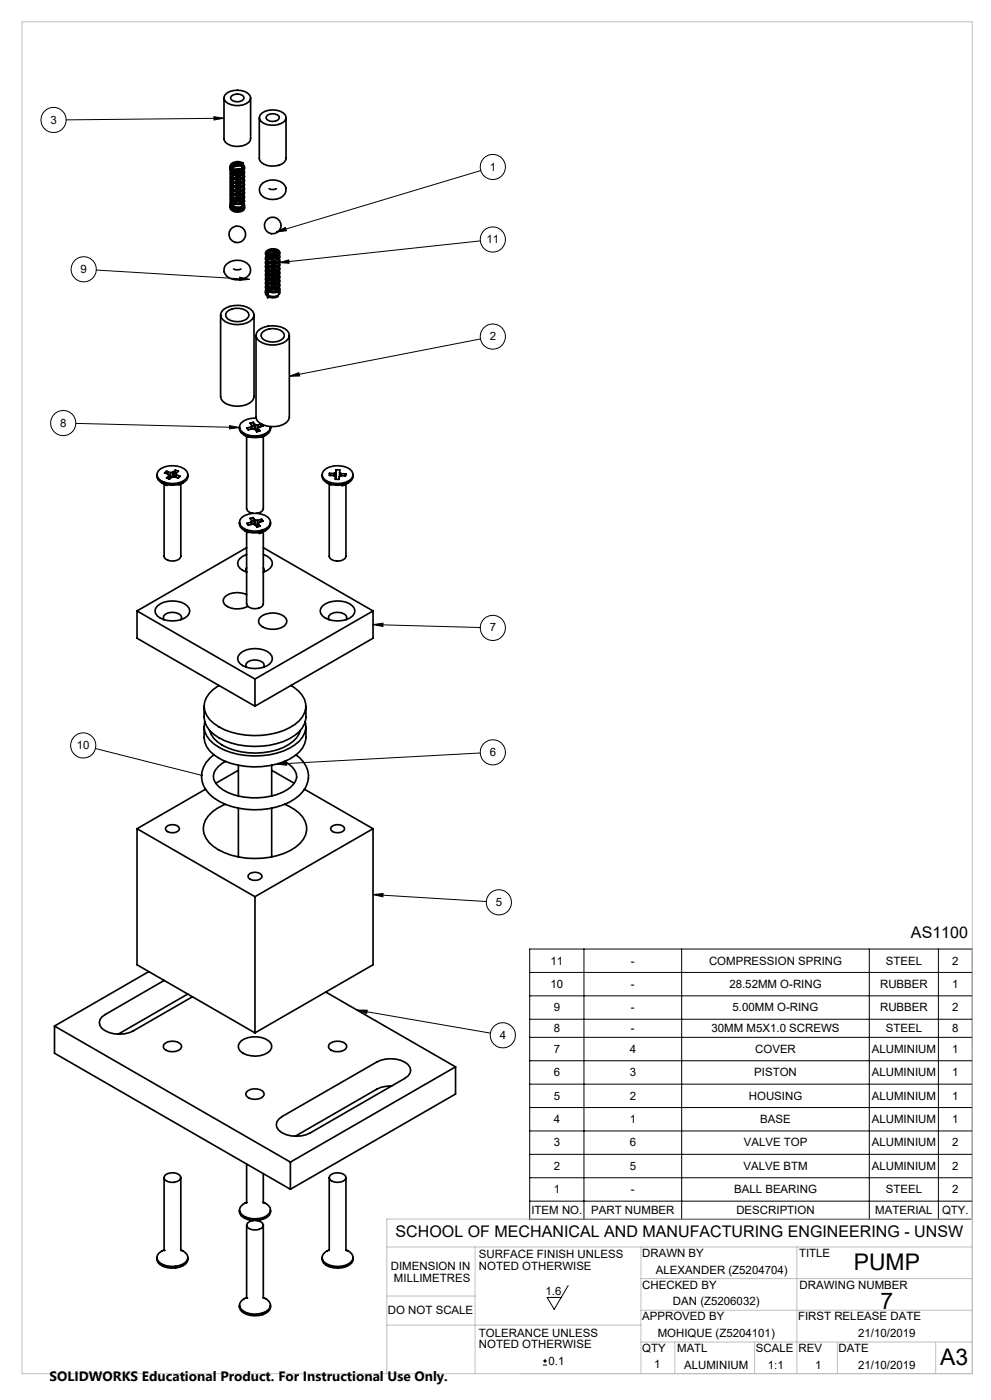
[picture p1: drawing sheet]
<svg xmlns="http://www.w3.org/2000/svg" width="297mm" height="420mm" viewBox="0 0 297 420" stroke-linecap="round" stroke-linejoin="round" font-family="sans-serif">
<g fill="none" stroke="#000" stroke-width=".3">
<path d="M64.1 35l3 .5-3 .5zM67.1 35.5l-47.3 .5M144.1 51.2l-61.3 18.4M82.8 69.6l2.7-1.4 .3 1zM83.6 78.8l2.9-.8 .1 1zM144 72.3l-60.4 6.5M28.9 81l45.9 2.8M71.8 83.1l3 .7-3 .3zM86.7 112.9l2.9-1.1 .2 1zM144 101.7l-57.3 11.2M22.7 127l49.1 1.3M68.8 127.7l3 .6-3 .4z"/>
<path d="M111.8 187.4l3-.4v.9zM111.8 187.4l32.1 .9M28.6 224.6l31.9 8M82.9 229.2l3-.7v1.1zM143.9 225.9l-61 3.3M111.8 268.4l3-.3v.9zM111.8 268.4l34 2.1M158.7 284.7h132.7v81.1h-132.7zM158.7 291.7h132.7M158.7 298.7h132.7M175 284.7v81.1M204.3 284.7v81.1"/>
<path d="M260.5 284.7v81.1M281.2 284.7v81.1M107 303l40 6.9M107 303l3.1 .1-.2 .9zM158.7 305.8h132.7M158.7 311.2h132.7M158.7 318.2h132.7M158.7 325.2h132.7M158.7 332.3h132.7M158.7 339.3h132.7M158.7 346.3h132.7M158.7 353.3h132.7"/>
<path d="M158.7 360.3h132.7M170.3 385.7l-4.2 7.1-2.1-3.6h4.2M162.7 409.5h1.2M162.7 408.3h1.2M163.3 407.7v1.2"/>
<circle cx="16" cy="36" r="3.8"/>
<circle cx="147.7" cy="50.1" r="3.8"/>
<circle cx="147.7" cy="71.9" r="3.8"/>
<circle cx="25.1" cy="80.8" r="3.8"/>
<circle cx="147.7" cy="101" r="3.8"/>
<circle cx="18.9" cy="126.9" r="3.8"/>
<circle cx="147.7" cy="188.4" r="3.8"/>
<circle cx="24.9" cy="223.6" r="3.8"/>
<circle cx="147.7" cy="225.7" r="3.8"/>
<circle cx="149.5" cy="270.7" r="3.8"/>
<circle cx="150.7" cy="310.6" r="3.8"/>
</g>
<g fill="none" stroke="#c0c0c0" stroke-width=".3">
<path d="M6.6 6.5h284.8v405.6h-284.8zM115.9 374.1h175.5M142.4 374.1v38M192.1 374.1v38M238.8 374.1v38M291.4 365.7h-175.5v46.4M115.9 397.5h76.2M115.9 388.8h26.5M192.1 393.1h99.3M192.1 383.6h99.3M192.1 402.6h99.3M202.2 402.6v9.5"/>
<path d="M226.2 402.6v9.5M251 402.7v9.4M280.4 402.7v9.4"/>
</g>
<path d="M64.1 35l3 .5-3 .5zM82.8 69.6l2.7-1.4 .3 1zM83.6 78.8l2.9-.8 .1 1zM71.8 83.1l3 .7-3 .3zM86.7 112.9l2.9-1.1 .2 1zM68.8 127.7l3 .6-3 .4zM111.8 187.4l3-.4v.9zM82.9 229.2l3-.7v1.1zM60.3 232.3l-.2 .4 .5 .2 .2-.2-.3-.1 .3 .1-.1-.3zM107 303l3.1 .1-.2 .9zM111.8 268.4l3-.3v.9z" fill="#000"/>
<g fill="none" stroke="#000" stroke-width=".5">
<path d="M67.1 29.4v12.2a3.7 3.7 0 0 0 4.5 2.3 3.4 3.4 0 0 0 3.5-2.3v-12.2M67.4 28.5a5.5 5.5 0 0 1 7.5 .1 1.72 1.72 0 0 1-1.1 2.5 5.8 5.8 0 0 1-6.2-.6l-.4-.7-.1-.6zM69.3 28.9a2.73 2.73 0 0 1 3.7 0l.1 .5a2.32 2.32 0 0 1-4-.1zM77.7 35.3v12.2a3.8 3.8 0 0 0 4.6 2.3 3.3 3.3 0 0 0 3.4-2.3v-12.2M78.6 33.8a5.7 5.7 0 0 1 6.8 .6 1.72 1.72 0 0 1-.9 2.6 6 6 0 0 1-6.2-.5 1.6 1.6 0 0 1 .3-2.7zM79.8 34.9a2.78 2.78 0 0 1 3.7-.1l.2 .4a2.32 2.32 0 0 1-4 .2zM69 50.1a1.25 1.25 0 0 0 1 1.5 2.35 2.35 0 0 0 3.3-1v-.2M69 50.7a1.97 1.97 0 0 0 2.5 2.1 1.64 1.64 0 0 0 1.8-1.1l-.2-.5M69.1 59a1.33 1.33 0 0 0 .9 2 2.35 2.35 0 0 0 3.3-.7l-.3-.7M69.1 57.8a1.58 1.58 0 0 0 1.6 2.2 1.83 1.83 0 0 0 2.6-.9l-.3-.7M69.1 56.6a1.58 1.58 0 0 0 1.6 2.2 1.86 1.86 0 0 0 2.6-.9l-.3-.7M69.1 55.4a1.32 1.32 0 0 0 .9 1.9 2.35 2.35 0 0 0 3.3-.7l-.3-.6"/>
<path d="M69.1 54.1a1.33 1.33 0 0 0 .9 2 2.35 2.35 0 0 0 3.3-.7l-.3-.6M69.1 52.9a1.58 1.58 0 0 0 1.6 2.2 1.83 1.83 0 0 0 2.6-.9l-.3-.7M69.1 51.7a1.32 1.32 0 0 0 .9 2 2.35 2.35 0 0 0 3.3-.7l-.3-.7M69.3 51.1a2.21 2.21 0 0 0 3.6 .5l-.1-.2M69.4 59.4a1.39 1.39 0 0 0 1.7 1.5 1.5 1.5 0 0 0 1.8-.7l-.3-.4M69.4 58.2l-.1 .2a2.14 2.14 0 0 0 3.6 .6l-.3-.4M69.4 56.9a.9 .9 0 0 0 .5 1.2 2.16 2.16 0 0 0 3-.4l-.3-.3M69.4 55.7a1.39 1.39 0 0 0 1.7 1.5 1.5 1.5 0 0 0 1.8-.7l-.3-.4M69.4 54.5a1.42 1.42 0 0 0 1.7 1.5 1.57 1.57 0 0 0 1.8-.7l-.3-.4M69.4 53.3l-.1 .2a2.25 2.25 0 0 0 3.6 .8l-.3-.6M69.4 52a.9 .9 0 0 0 .5 1.2 2.2 2.2 0 0 0 3-.3l-.3-.4M69.5 51.3h-.1"/>
<path d="M69.8 58.4l-.4 .3M69.8 57.2l-.4 .3M69.8 56l-.4 .3M69.8 54.7l-.4 .4M69.8 53.5l-.4 .3M69.8 52.3l-.4 .3M69.8 59.6l-.4 .4M69.8 51.5l-.2 .2M70.2 58.6l-.6 .4M70.2 57.4l-.6 .4M70.2 56.2l-.6 .4M70.2 54.9l-.6 .5"/>
<path d="M70.2 53.7l-.6 .4M70.2 52.5l-.6 .4M70.2 59.8l-.6 .5M70.2 58.2l1.3-.2 1.1 .2M70.2 57l1.3-.3 1.1 .3M70.2 55.8l1.3-.3 1.1 .3M70.2 54.6l1.3-.3 1.1 .3M70.2 53.3l1.3-.2 1.1 .2M70.2 52.1l1.3-.2 1.1 .2M72.4 50.8l-.9-.2-1.2 .3M72.5 49.2a2.35 2.35 0 0 0-3.2 .7 2.18 2.18 0 0 0 3.6 .4v-.2a2.36 2.36 0 0 0-3.5 0l1.5-.7 1.7 .2M72.5 50l.3 .4"/>
<path d="M72.6 59.4l-1.1-.2-1.3 .3M72.6 49.7v.3a2.86 2.86 0 0 0-3 .5M72.8 48.9a2.69 2.69 0 0 0-3.9 1 2.5 2.5 0 0 0 3.9 1.1 .96 .96 0 0 0 .5-1 .96 .96 0 0 0-.7-.8M78.2 55.4a4.8 4.8 0 0 1 7.2 .3 2.73 2.73 0 0 1-2.4 4 4.4 4.4 0 0 1-5.1-1.9l-.2-.8zM80.6 56.6a2.51 2.51 0 0 0 2.2 0M68.1 79.1a4.6 4.6 0 0 1 6.9 1.1 2.99 2.99 0 0 1-3.2 3.7 3.8 3.8 0 0 1-4.7-2.6l.4-1.6zM69 62a1.88 1.88 0 0 0 2.5 1.6 1.37 1.37 0 0 0 1.8-1.4M69 61.4a1.23 1.23 0 0 0 1 1.6 2.35 2.35 0 0 0 3.3-1l-.1-.2M69.1 60.3a1.32 1.32 0 0 0 .9 1.9 2.35 2.35 0 0 0 3.3-.7l-.3-.6M69.3 61.8a2.15 2.15 0 0 0 3.5 .4M69.4 60.6a1.39 1.39 0 0 0 1.7 1.5 1.5 1.5 0 0 0 1.8-.7l-.3-.4M69.4 61.9v.1"/>
<path d="M69.6 60.8l-.3 .1M70 61l-.5 .4M70 60.6l1.5-.3 1.1 .4M70.6 61.2l-.9 .4M72.1 61.3l.7 .4M72.6 61.5l-.1 .4M79.7 77a1.66 1.66 0 0 0 1.8 2.2 1.84 1.84 0 0 0 2.4-1l-.3-.6M79.7 78.2a1.63 1.63 0 0 0 1.8 2.3 1.91 1.91 0 0 0 2.4-1.1l-.3-.6M79.7 79.4a1.65 1.65 0 0 0 1.8 2.3 1.88 1.88 0 0 0 2.4-1.1l-.3-.5M80 77.3l-.1 .2a2.16 2.16 0 0 0 3.3 1.1l.3-.4-.3-.4M80 78.5l-.1 .2a2.15 2.15 0 0 0 3.6 .7l-.3-.4M80 79.8a1.71 1.71 0 0 0 2.4 1.5l1-.3 .1-.4-.3-.3"/>
<path d="M80.2 76.5h-.1M80.2 76.7a2.84 2.84 0 0 0 3.7-.5v-.4a2.52 2.52 0 0 0-3.9-.6 1.09 1.09 0 0 0 .2 1.9l.6 .3a3.2 3.2 0 0 0 2.6-.3M80.4 75.4a2.44 2.44 0 0 1 3.1 .4 2.18 2.18 0 0 1-3.1 .6l-.2 .2-.3-.6zM80.4 77.2l-.2 .3M80.4 77.6l-.4 .3M80.4 78.8l-.4 .3M80.8 77.8l-.6 .4M80.8 79l-.6 .4M80.8 78.6a3 3 0 0 1 2.4 0M80.8 79.9a3 3 0 0 1 2.4 0M83 76.5l-.8-.2-1.3 .3M83 77.3l.2 .1"/>
<path d="M83.4 76.2a3.3 3.3 0 0 0-3 .2M83.5 76.1a2.38 2.38 0 0 0-3.5 .2M83.8 76.6a.82 .82 0 0 1-.5 1.2 3.2 3.2 0 0 1-3.1-.3M66.1 94.5v24.5a3.1 3.1 0 0 0 2.7 2.5 6.9 6.9 0 0 0 6.9-1.3l.4-1.2v-24.5M66.9 92.9a7 7 0 0 1 8.8 .5 2 2 0 0 1-.8 3 7.3 7.3 0 0 1-8.1-.5 1.89 1.89 0 0 1 .1-3zM68 93.6a4.8 4.8 0 0 1 6.4 .2l.2 .6a2.47 2.47 0 0 1-2.5 2 4.4 4.4 0 0 1-4.4-1.5l-.1-.7zM70 80.7a2.52 2.52 0 0 0 2.2 0M77.3 99.3a7.2 7.2 0 0 1 8.8 0 1.93 1.93 0 0 1-.3 3 6.9 6.9 0 0 1-8.8-.7l-.3-.8 .1-.8zM78.9 99.4a4.7 4.7 0 0 1 6.3 .8 2.02 2.02 0 0 1-2 2.2 4.9 4.9 0 0 1-4.7-1.1l-.3-.6 .2-.7zM79.6 87.6a1.67 1.67 0 0 0 1.9 1.7h1.1l.8-.3M79.7 80.7a1.62 1.62 0 0 0 1.8 2.2l.6 .1a1.67 1.67 0 0 0 1.8-1.1l-.3-.6M79.7 81.9a1.63 1.63 0 0 0 1.8 2.2 1.84 1.84 0 0 0 2.4-1l-.3-.6"/>
<path d="M79.7 83.1a1.65 1.65 0 0 0 1.8 2.3 1.91 1.91 0 0 0 2.4-1.1l-.3-.6M79.7 84.3a1.62 1.62 0 0 0 1.8 2.3 1.84 1.84 0 0 0 2.4-1.1l-.3-.5M79.7 85.6a1.62 1.62 0 0 0 1.8 2.2 1.84 1.84 0 0 0 2.4-1l-.3-.6M79.7 86.8a1.21 1.21 0 0 0 .5 1.7M80 81l-.1 .2a2.17 2.17 0 0 0 3.6 .8l-.3-.5M80 82.2l-.1 .2a2.16 2.16 0 0 0 3.3 1.1l.3-.4-.3-.4M80 85.9l-.1 .2a2.16 2.16 0 0 0 3.3 1.1l.3-.5-.3-.3M80 87.1v.5l.4 .6-.2 .3M80.3 87.3l-.3 .4M80.4 80l-.4 .3M80.4 81.3l-.4 .2M80.4 82.5l-.4 .3"/>
<path d="M80.4 83.7l-.4 .3M80.4 84.9l-.4 .3M80.4 86.2l-.4 .2M80.6 87.5l-.5 .4M80.6 87.1l.3-.1a3 3 0 0 1 2.3 .2M80.8 80.3l-.6 .4M80.8 81.5l-.6 .4M80.8 82.7a1.09 1.09 0 0 0-.8 1.2 1.09 1.09 0 0 0 1.1 1h1.8l.6-.5-.3-.5M80.8 83.9a1.09 1.09 0 0 0-.8 1.3 1.09 1.09 0 0 0 1.1 .9l.7 .1 1.4-.2 .3-.5-.3-.3M80.8 85.1l-.6 .5M80.8 86.4l-.6 .4M80.8 82.3a3 3 0 0 1 2.4 0"/>
<path d="M80.8 83.5a3 3 0 0 1 2.4 0M80.8 84.8a3 3 0 0 1 2.4 0M80.8 86a3 3 0 0 1 2.4 0M82.7 86.6l.8 .3M83.2 81.1a3.3 3.3 0 0 0-2.4 0M83.2 87.6l.3 .3M83.7 87.2a.9 .9 0 0 1-.4 1.4 3.2 3.2 0 0 1-3.1-.1M76.7 100.6v24.5a2.53 2.53 0 0 0 1.9 2.3 7.6 7.6 0 0 0 7.2-.6l.6-.7 .3-.8v-24.7M71.8 128.1a2.54 2.54 0 0 0 2.1 2.8 6.6 6.6 0 0 0 6.7-1.2l.4-.7 .1-.9M73.3 130.6l1.1 .6M73.9 130.9v21.7a1.8 1.8 0 0 0 2 1.4M75.2 128.1l-1.2 .3 .4 .6 1.3-.4 .7 .2 .5 .7 1-.3-.5-.7"/>
<path d="M75.2 128.1l.1 .6M75.5 127.7l-.3 .4M75.5 127.7v1M75.9 126.7l.6 .7M75.9 126.7l-1 .2 .6 .8M75.9 126.7l.4 2.1M76.5 127.4l.7 .1M76.5 127.4l.1 1.6M76.8 125.4a6.3 6.3 0 0 0-4.6 1.6 1.88 1.88 0 0 0 .7 2.8 6.6 6.6 0 0 0 7.7-.6l.5-1.2M77.2 127.5l-.2 2M77.4 128.5l-.1 .9M78.4 127.2l-1.2 .3"/>
<path d="M78.4 127.3l-.4 .7M78.5 127.3l.4 .5-1.3 .3-.2 .4M78.9 130.9v21.7a1.98 1.98 0 0 1-2 1.4M79.6 130.6l-1.2 .6M47 142.4a2.45 2.45 0 0 0 2.1 2.8 6.8 6.8 0 0 0 6.8-1.1l.4-.8v-.9M47.5 141.2a6.5 6.5 0 0 1 8.4 .1 1.86 1.86 0 0 1-.8 2.9 6.6 6.6 0 0 1-7.7-.7l-.3-.8v-.7zM48.5 144.9l1.6 .8M49.2 145.2v21.7a2.79 2.79 0 0 0 3.9 1.2l.7-.4 .4-.8v-21.7M49.9 141.3l1.2 .5M49.9 141.3l-.6 .6 1.2 .4M49.9 141.3l.4 .9M50.5 142.3l.2 .4"/>
<path d="M50.5 142.3v.2M50.7 142.7v1M50.7 143.1l.2 .5M51.1 141.8l.1 1.6M51.8 141.7l-.7 .1M51.8 141.7v1.4M52.6 141l.9 .4-.8 .6M52.6 141l-.8 .7M52.6 141l-.5 2M52.7 142l.1 .5M52.7 142l-.1 1.1M52.8 142.5l1.2 .4-.6 .5-1.2-.4-.7 .1-.7 .6-.9-.3 .8-.7"/>
<path d="M52.8 142.5v.7M54.9 144.9l-1.2 .6M71.8 156.7a2.62 2.62 0 0 0 1.6 2.5 6.9 6.9 0 0 0 7-.6l.5-.7 .2-1.2M72.5 155.2a6.8 6.8 0 0 1 7.8 0 1.97 1.97 0 0 1 .7 2 1.97 1.97 0 0 1-1.5 1.5 6.5 6.5 0 0 1-7.5-1.2l-.2-.8 .1-.8zM73.3 159.2l1.1 .6M73.9 159.5v21.7a2.65 2.65 0 0 0 3.6 1.3l.8-.4 .5-.4 .1-.5v-21.7M75.2 156.7l-1.2 .3 .4 .6 1.3-.4 .7 .2 .6 .7M75.2 156.7l.1 .6M75.5 156.3l-.3 .4M75.5 156.3v1M75.8 155.3l-.9 .2 .6 .8M75.8 155.3l.6 .7"/>
<path d="M75.8 155.3l.5 2.1M76.4 156l.8 .1M76.4 156l.1 1.5M77.2 156.1l-.2 2M77.4 157.1l.6 .7-1 .3M77.4 157.1l-.1 .9M78.4 155.8l.5 .5-1.3 .4-.2 .4M78.4 155.8l-1.2 .3M78.4 155.8l-.4 .8M79.6 159.2l-1.9 .9M96.5 142.4a2.49 2.49 0 0 0 2 2.7 6.8 6.8 0 0 0 6.8-1l.4-.7 .1-1M97 141.2a6.4 6.4 0 0 1 8.5 .2 1.91 1.91 0 0 1-1 2.8 6.6 6.6 0 0 1-7.7-.8l-.2-.8v-.7z"/>
<path d="M98 144.9l1.2 .6M98.7 145.2v21.7a2.89 2.89 0 0 0 4.1 1l.6-.4 .3-.5v-21.8M98.7 142v.6l1.4 .1 .5 .3M98.7 142h1.5M98.7 142l.4 .6M100.2 142v.8M100.6 143v.8M100.7 141.8l-.5 .2M100.8 141l-.1 2.8v-2M100.8 141l-.1 .8M100.8 141h1v.8M101.8 141.8l.5 .3"/>
<path d="M101.8 141.8l-.1 1.2M102.2 142.7l-.5 .3-.1 .8h-1.1l.1-.8M102.3 142.1l1.3 .1M102.3 142.1l-.1 .6M103 145.5l-.6 .3M103.6 142.2v.6l-1.4-.1M103.6 142.2l-.3 .6M104.4 144.9l-1.2 .6M73.9 178.4a6.2 6.2 0 0 0-6.7 .8 1.78 1.78 0 0 0 .9 2.7 6.6 6.6 0 0 0 6.2 0M73.9 166.4a2.93 2.93 0 0 0-2.5 3.4 4.1 4.1 0 0 0 2.5 1.8l-.2-.5 .2-.8M73.9 164.3l-32.8 19M78.9 166.4a2.93 2.93 0 0 1 2.6 3.4 4.1 4.1 0 0 1-2.5 1.8l.2-.4-.3-.9"/>
<path d="M78.9 164.3l32.9 19M41.1 183.3v8.2l35.3 20.4M41.1 183.3l35.3 20.4M47.2 181.8a7.4 7.4 0 0 1 9 0 2.11 2.11 0 0 1-.8 3.6 7.8 7.8 0 0 1-8.2-.6 1.95 1.95 0 0 1 0-3zM49.1 185.9l-.2-.5a2.17 2.17 0 0 1 2.4-1.7 3.2 3.2 0 0 1 3.1 1.2l-.2 1M71.9 196.1a7.4 7.4 0 0 1 9 0 2.11 2.11 0 0 1-.8 3.6 7.8 7.8 0 0 1-8.2-.6 1.95 1.95 0 0 1 0-3zM77.8 185.4a5.8 5.8 0 0 1 7.9 .1 1.88 1.88 0 0 1-1.2 2.7 6.3 6.3 0 0 1-6.5-.7l-.5-.7v-.7zM96.7 181.8a7.4 7.4 0 0 1 9 0 2.11 2.11 0 0 1-.9 3.6 7.8 7.8 0 0 1-8.1-.6 1.95 1.95 0 0 1 0-3zM98.6 185.9l-.2-.5a2.17 2.17 0 0 1 2.4-1.7 3.2 3.2 0 0 1 3.1 1.2l-.2 1M111.8 183.3l-35.4 20.4M111.8 183.3v8.2l-35.4 20.4M61.2 211.9a9.5 9.5 0 0 0 1.6 7.2 19.7 19.7 0 0 0 15.6 4.8 17.9 17.9 0 0 0 11.2-4.3 6.5 6.5 0 0 0 2.1-4.5v-3.2"/>
<path d="M61.2 218a9.6 9.6 0 0 0 1.6 7.3 19.7 19.7 0 0 0 15.6 4.7 18.2 18.2 0 0 0 11.2-4.3 6.5 6.5 0 0 0 2.1-4.5v-3.2M61.4 216.6a6.1 6.1 0 0 0 2.7 6.5 22.4 22.4 0 0 0 18.7 2.9 11.9 11.9 0 0 0 8.5-6.1l.4-1.3-.2-2M62.8 219.1a9.7 9.7 0 0 0 7.4 6 21.5 21.5 0 0 0 16.3-1.7 7 7 0 0 0 3.5-4.3M65.7 205.7a7.8 7.8 0 0 0-4.5 6.3 7.4 7.4 0 0 0 4.4 6 23.3 23.3 0 0 0 22.7-.6 6.2 6.2 0 0 0 2.2-8.9l-1.1-1.2-2.2-1.6M73.9 200.2l-.2-.5a2.17 2.17 0 0 1 2.4-1.7 3.2 3.2 0 0 1 3 1.2l.1 .6-.2 .4M76.4 203.7v8.2M61.6 236.8l-20.5 11.8M64.2 226.4a7.5 7.5 0 0 0 0 13 23.3 23.3 0 0 0 24 .4 7.5 7.5 0 0 0 2.7-11.3l-2.2-2M67.6 228.4a5.1 5.1 0 0 0-3.6 5.2 8.1 8.1 0 0 0 5.8 4.8 19.8 19.8 0 0 0 17.3-2.2 3.7 3.7 0 0 0 .5-6l-2.4-1.8M71.4 229.6v9.2M71.4 231.1l-6.7 3.9M81.4 229.6v9.2"/>
<path d="M81.4 231.1l6.8 3.9M91.2 236.8l20.6 11.8M41.1 248.6v40.8l35.3 20.5M41.1 248.6l35.3 20.4M49.7 248.2a2.81 2.81 0 0 1 3.9 0l.2 .4a2.46 2.46 0 0 1-4.1 .5l-.1-.5zM67.5 241.3a10.1 10.1 0 0 0-6.4 6.1 7.1 7.1 0 0 0 4.4 7.5 23.9 23.9 0 0 0 23.1-.7 6.2 6.2 0 0 0 2.1-9.1 12.9 12.9 0 0 0-5.4-3.8M71.4 242.4v14.7M81.4 242.4v14.7M99.2 248.2a2.81 2.81 0 0 1 3.9 0l.2 .4a2.46 2.46 0 0 1-4.1 .5l-.1-.5zM111.8 248.6v40.8l-35.4 20.5M111.8 248.6l-35.4 20.4M74.5 262.4a2.59 2.59 0 0 1 4 .5 2.51 2.51 0 0 1-4 .5z"/>
<path d="M76.4 269v40.9M44.6 291.5l-28.3 16.3M49.2 294.1l-17.7 10.3a2.56 2.56 0 0 0-1.7 2.4 2.56 2.56 0 0 0 1.7 2.4 9.3 9.3 0 0 0 8.5 0l17.7-10.2M56.3 298.2l-20.9 12.1M97.6 297.6l38.9 22.5M16.3 307.8l70.7 40.8M16.3 307.8v8.2l70.7 40.8M49.1 313.4a3.6 3.6 0 0 1 5.3 .2 1.7 1.7 0 0 1-1.8 1.8 3.1 3.1 0 0 1-3.7-1.4zM72.2 312.3a7.2 7.2 0 0 1 8.9 .6 2.02 2.02 0 0 1-.9 2.9 7.4 7.4 0 0 1-8.2-.4 1.96 1.96 0 0 1 .2-3.1zM98.6 313.4a3.6 3.6 0 0 1 5.3 .2 1.7 1.7 0 0 1-1.8 1.8 3.1 3.1 0 0 1-3.7-1.4zM73.8 327.7a3.6 3.6 0 0 1 5.3 .2 1.7 1.7 0 0 1-1.8 1.8 3.1 3.1 0 0 1-3.6-1.4zM83.6 335.7l1-.8 28.3-16.3a8.9 8.9 0 0 1 9.4 .8 2.44 2.44 0 0 1-1 4.1l-28.3 16.3a8.9 8.9 0 0 1-9.4-.7 2.25 2.25 0 0 1 0-3.4z"/>
<path d="M117.4 325.8a9.7 9.7 0 0 0-4.5 1l-24.4 14.1M136.5 320.1v8.1l-49.5 28.6M136.5 320.1l-49.5 28.5M49.2 353.3v21.8M49.6 352.5a3.3 3.3 0 0 1 4.5 .5 1.68 1.68 0 0 1-1.9 1.7 2.89 2.89 0 0 1-3-1.1v-.6zM54.2 353.3v21.8M73.9 349.2v11.6M78.9 352.1v8.7M87 348.6v8.2M98.7 353.3v21.8M98.9 352.7a3.5 3.5 0 0 1 4.6 .1l.2 .6a3.1 3.1 0 0 1-4.9 .3l-.1-.5zM103.7 353.3v21.8"/>
<path d="M47 377.3a2.36 2.36 0 0 0 1.9 2.6 6.9 6.9 0 0 0 6.8-.8l.5-.8 .1-1M49.2 375.1h.1M49.2 374.9l-.7 .4a2.1 2.1 0 0 0-1.5 2.2 2.1 2.1 0 0 0 1.9 1.9 6.7 6.7 0 0 0 6.8-.9 1.94 1.94 0 0 0-.8-3.2l-.7-.4M54.2 375.1h.1M71.8 363a2.58 2.58 0 0 0 2.4 2.8l1.7 .4M73.9 360.7a2.85 2.85 0 0 0-2 2.9 5.9 5.9 0 0 0 7.3 1.5 2.15 2.15 0 0 0 1.3-3.4l-1.6-1M73.9 367.6v21.8M74.4 366.7a3.3 3.3 0 0 1 4.5 .7 1.87 1.87 0 0 1-2.1 1.6 2.59 2.59 0 0 1-2.9-1.2l.1-.6zM78.9 367.6v21.8M81.1 363a2.33 2.33 0 0 1-1.9 2.6l-2.3 .6M96.5 377.3a2.54 2.54 0 0 0 2.2 2.8 6.6 6.6 0 0 0 6.7-1.3l.4-.7v-.8M98.7 374.9a2.32 2.32 0 0 0-1.7 3.5 6.5 6.5 0 0 0 8.4-.1 2.34 2.34 0 0 0-1.7-3.4"/>
<path d="M103.7 375.1h.1M71.8 391.5a2.46 2.46 0 0 0 1.9 2.7 6.7 6.7 0 0 0 6.9-.9l.4-.7 .1-1.1M73.9 389.4h.1M73.9 389.2a2.41 2.41 0 0 0-1.8 3.4 6.4 6.4 0 0 0 8.5 .2 2.31 2.31 0 0 0-1.7-3.6M78.9 389.4h.1"/>
<circle cx="72.7" cy="49.1" r=".17"/>
<circle cx="71.1" cy="70.3" r="2.5"/>
<circle cx="81.7" cy="67.6" r="2.5"/>
<circle cx="80.3" cy="89.2" r=".16"/>
</g>
<g font-size="6.9">
<text x="255.9" y="380.9">PUMP</text>
<text x="263.9" y="392.7">7</text>
<text x="281.8" y="409.4">A3</text>
</g>
<g font-size="4.8">
<text x="273" y="281.5">AS1100</text>
<text x="118.6" y="371.1">SCHOOL OF MECHANICAL AND MANUFACTURING ENGINEERING - UNSW</text>
</g>
<text font-size="4.1" x="14.9" y="414.2">SOLIDWORKS Educational Product. For Instructional Use Only.</text>
<g font-size="3.4">
<text x="15.1" y="37.1">3</text>
<text x="146.8" y="51.2">1</text>
<text x="145.8" y="72.9">11</text>
<text x="24.2" y="81.9">9</text>
<text x="146.8" y="102.1">2</text>
<text x="18" y="128">8</text>
<text x="146.8" y="189.4">7</text>
<text x="23.1" y="224.7">10</text>
<text x="146.8" y="226.8">6</text>
<text x="148.6" y="271.8">5</text>
<text x="165" y="289.4">11</text>
<text x="189.1" y="289.4">-</text>
<text x="212.5" y="289.4">COMPRESSION SPRING</text>
<text x="265.5" y="289.4">STEEL</text>
<text x="285.4" y="289.4">2</text>
<text x="165" y="296.4">10</text>
<text x="189.1" y="296.4">-</text>
<text x="218.6" y="296.4">28.52MM O-RING</text>
<text x="263.8" y="296.4">RUBBER</text>
<text x="285.4" y="296.4">1</text>
<text x="166" y="303.4">9</text>
<text x="189.1" y="303.4">-</text>
<text x="219.6" y="303.4">5.00MM O-RING</text>
<text x="263.8" y="303.4">RUBBER</text>
<text x="285.4" y="303.4">2</text>
<text x="149.8" y="311.7">4</text>
<text x="166" y="309.6">8</text>
<text x="189.1" y="309.6">-</text>
<text x="213.2" y="309.6">30MM M5X1.0 SCREWS</text>
<text x="265.5" y="309.6">STEEL</text>
<text x="285.4" y="309.6">8</text>
<text x="166" y="315.9">7</text>
<text x="188.7" y="315.9">4</text>
<text x="226.3" y="315.9">COVER</text>
<text x="261.3" y="315.9">ALUMINIUM</text>
<text x="285.4" y="315.9">1</text>
<text x="166" y="322.9">6</text>
<text x="188.7" y="322.9">3</text>
<text x="226" y="322.9">PISTON</text>
<text x="261.3" y="322.9">ALUMINIUM</text>
<text x="285.4" y="322.9">1</text>
<text x="166" y="329.9">5</text>
<text x="188.7" y="329.9">2</text>
<text x="224.4" y="329.9">HOUSING</text>
<text x="261.3" y="329.9">ALUMINIUM</text>
<text x="285.4" y="329.9">1</text>
<text x="166" y="336.9">4</text>
<text x="188.7" y="336.9">1</text>
<text x="227.9" y="336.9">BASE</text>
<text x="261.3" y="336.9">ALUMINIUM</text>
<text x="285.4" y="336.9">1</text>
<text x="166" y="343.9">3</text>
<text x="188.7" y="343.9">6</text>
<text x="222.9" y="343.9">VALVE TOP</text>
<text x="261.3" y="343.9">ALUMINIUM</text>
<text x="285.4" y="343.9">2</text>
<text x="166" y="350.9">2</text>
<text x="188.7" y="350.9">5</text>
<text x="222.8" y="350.9">VALVE BTM</text>
<text x="261.3" y="350.9">ALUMINIUM</text>
<text x="285.4" y="350.9">2</text>
<text x="166" y="358">1</text>
<text x="189.1" y="358">-</text>
<text x="220" y="358">BALL BEARING</text>
<text x="265.5" y="358">STEEL</text>
<text x="285.4" y="358">2</text>
<text x="159.3" y="364.2">ITEM NO.</text>
<text x="177.2" y="364.2">PART NUMBER</text>
<text x="220.7" y="364.2">DESCRIPTION</text>
<text x="262.3" y="364.2">MATERIAL</text>
<text x="282.3" y="364.2">QTY.</text>
<text x="143.5" y="377.5">SURFACE FINISH UNLESS</text>
<text x="192.5" y="377.1">DRAWN BY</text>
<text x="239.5" y="377.1">TITLE</text>
<text x="117.1" y="381">DIMENSION IN</text>
<text x="143.5" y="381">NOTED OTHERWISE</text>
<text x="196.6" y="382.2">ALEXANDER (Z5204704)</text>
<text x="118.1" y="384.5">MILLIMETRES</text>
<text x="163.5" y="388.4">1.6</text>
<text x="192.5" y="386.6">CHECKED BY</text>
<text x="239.6" y="386.6">DRAWING NUMBER</text>
<text x="116.3" y="394.3">DO NOT SCALE</text>
<text x="201.7" y="391.4">DAN (Z5206032)</text>
<text x="143.5" y="401">TOLERANCE UNLESS</text>
<text x="192.5" y="396.1">APPROVED BY</text>
<text x="197.1" y="401">MOHIQUE (Z5204101)</text>
<text x="239.2" y="396.1">FIRST RELEASE DATE</text>
<text x="257.2" y="401">21/10/2019</text>
<text x="143.5" y="404.5">NOTED OTHERWISE</text>
<text x="192.5" y="405.6">QTY</text>
<text x="202.9" y="405.6">MATL</text>
<text x="226.5" y="405.6">SCALE</text>
<text x="239.4" y="405.6">REV</text>
<text x="251.3" y="405.6">DATE</text>
<text x="164.4" y="409.4">0.1</text>
<text x="196.1" y="410.5">1</text>
<text x="205" y="410.6">ALUMINIUM</text>
<text x="230.2" y="410.6">1:1</text>
<text x="244.3" y="410.6">1</text>
<text x="257.2" y="410.6">21/10/2019</text>
</g>
</svg>
